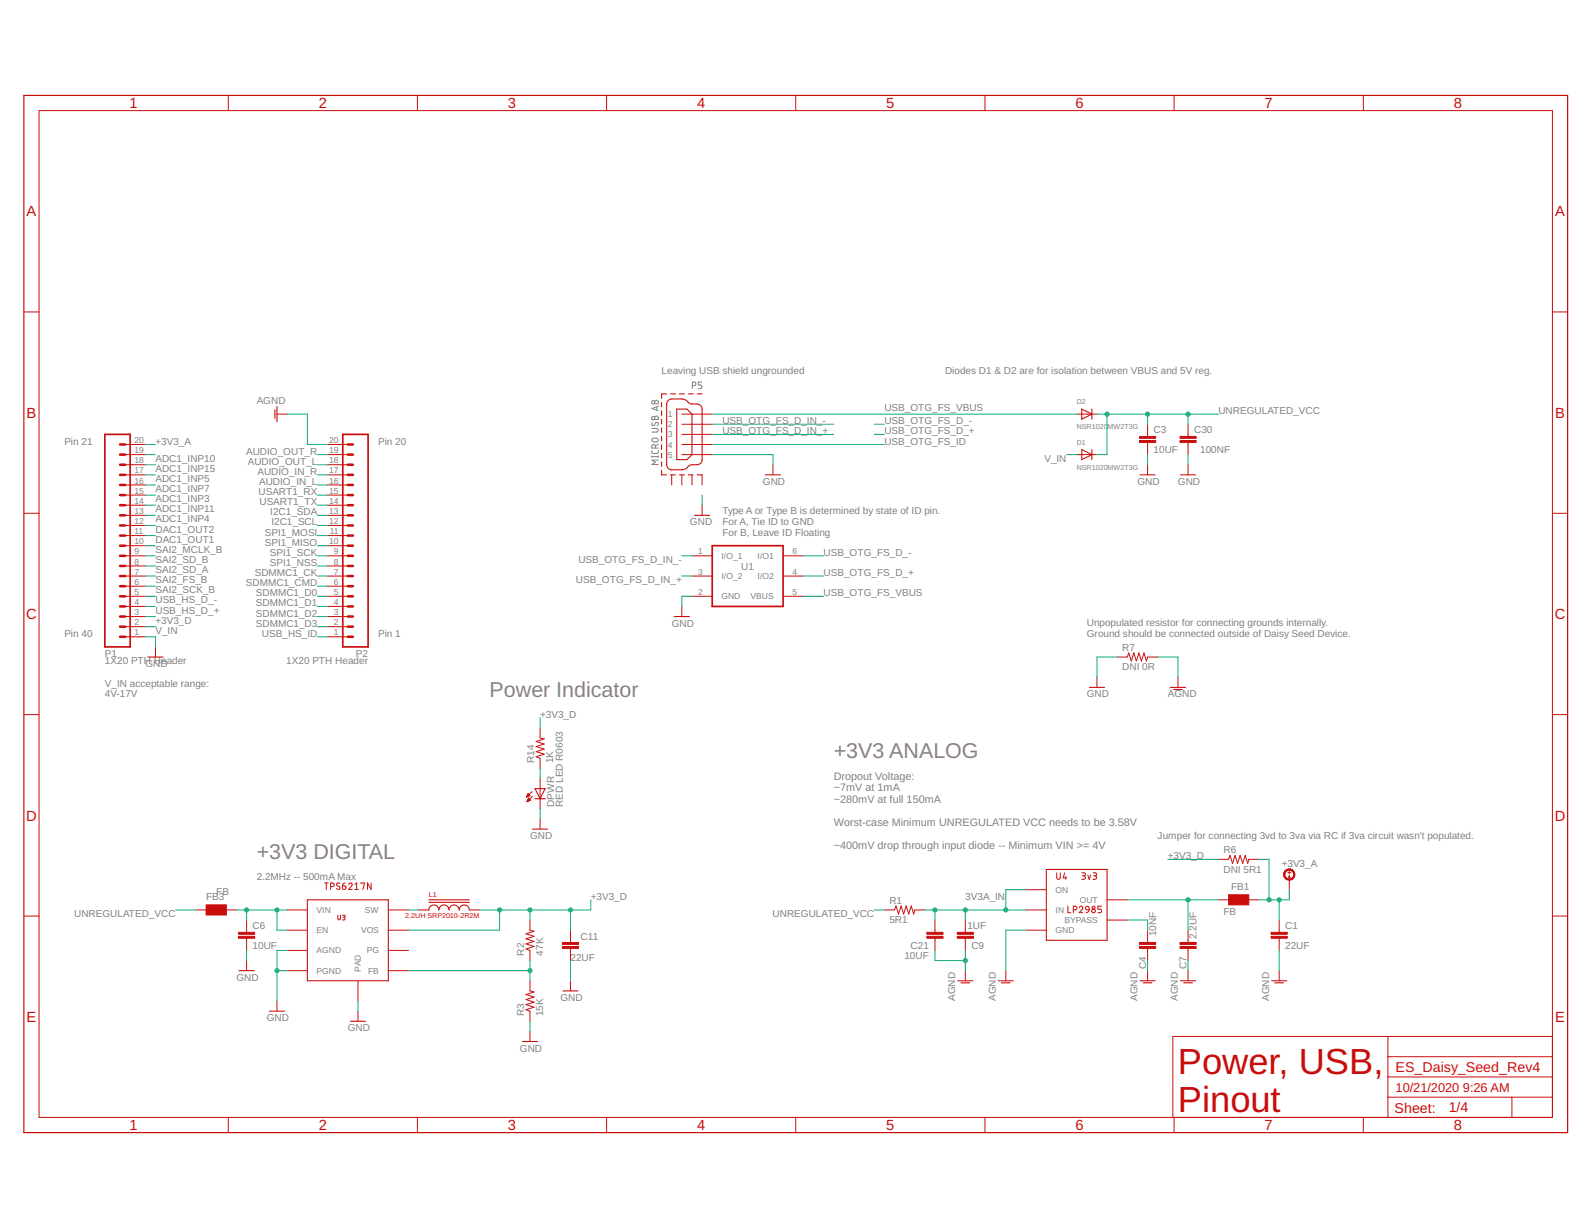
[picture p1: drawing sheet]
<svg xmlns="http://www.w3.org/2000/svg" width="279mm" height="216mm" viewBox="0 0 279 216" stroke-linecap="round" stroke-linejoin="round" font-family="sans-serif">
<g fill="none" stroke="#808080" stroke-width=".18">
<path d="M114.5 79.2v.3l.2 .2h.7l.2-.2v-.3M114.5 75.3h.8l.3 .2-.2 .4h-.9M114.5 77.1l.8-.1 .2 .1 .1 .3-.2 .2h-.8l-.1-.2zM114.6 74.3l-.1 .3 .2 .2 .4-.5a.28 .28 0 0 1 .4 0 .28 .28 0 0 1 0 .4l-.1 .1M114.6 73.2h.3l.1 .2 .1-.2 .3-.1 .2 .2v.4h-1.1zM114.6 70.4h.3l.1 .2 .1-.2 .3-.1 .2 .2v.4h-1.1zM115 70.6v.3M115 73.4v.3M115.1 78.7l-.1-.6h-.4l-.1 .6h1.1M115.3 71.5v.6M115.6 78.1l-.5 .2M115.6 71.4l-1.1 .4 1.1 .3"/>
<path d="M121.6 67.8l.5-.2 .1-.2-.2-.3h-.4v1.2M123.3 67.1h-.7v.5h.4a.32 .32 0 0 1 .3 .3 .32 .32 0 0 1-.3 .4h-.4M114.5 80.2h1.1M114.5 80.1v.2M115.6 80.8h-1.1l.6 .4-.6 .4h1.1M115.6 80.1v.2"/>
</g>
<g fill="none" stroke="#c90d0c" stroke-width=".19">
<path d="M48.3 72v1.5M48.6 71.4v2.7M116.2 70.7v.8M116.2 72.2v.8M116.2 73.7v.8M116.2 75.2v.8M116.2 76.7v.7M116.2 78.1v.9M116.2 79.7v.7M117.1 69.2h-.9v.8M117.3 70.4l.7-.3h1.7l.6 .1 .6 .6a1.72 1.72 0 0 0 1.5 .2l.5 .1a.8 .8 0 0 1 .4 .8v8.9a.87 .87 0 0 1-.9 .8 1.72 1.72 0 0 0-1.5 .3l-.6 .5-.6 .1h-2l-.4-.2-.2-.4v-10.9zM117.8 69.2h.8"/>
<path d="M118.9 71.9h1.7l.9 .8v7.2l-.9 .9h-1.7zM119.3 69.2h.9M120.9 69.2h.8M122.4 69.2h.9M190 79l1.7 .9-1.7 .9zM190 71.9l1.7 .8-1.7 .9zM191.7 71.9v1.7M191.7 79v1.8M116.2 82.6v.8h.9M116.2 81.1v.8M117.8 83.4h.8M119.3 83.4h.9"/>
<path d="M120.9 83.4h.8M122 90.5h2.6M122.4 83.4h.9M134.4 83.4h2.7M200.2 83.4h2.7M207.3 83.4h2.7M26 115.4h2.6M118.4 108.3h2.7M94 138.5h1.7l-.9 1.8zM191.3 120.8h2.7M205.5 120.8h2.7M206.1 121.1h1.5"/>
<path d="M54 158.1h14.2v14.2h-14.2zM73.5 159.9h1.8a.89 .89 0 0 1 .9-.9 .89 .89 0 0 1 .9 .9 .89 .89 0 0 1 .9-.9 .89 .89 0 0 1 .9 .9 .89 .89 0 0 1 .9-.9 .89 .89 0 0 1 .8 .9 .89 .89 0 0 1 .9-.9 .89 .89 0 0 1 .9 .9h1.8M75.3 158.1h7.1M75.3 158.5h7.1M93.5 145.6h2.7M94 140.3h1.7M183.7 152.7h10.7v12.5h-10.7zM42 170.5h2.6M47.3 177.6h2.7M61.5 179.4h2.7M98.8 174.1h2.7M168.2 172.3h2.7"/>
<path d="M168.8 172.7h1.5M175.3 172.3h2.7M175.9 172.7h1.5M200.2 172.3h2.7M200.8 172.7h1.5M207.3 172.3h2.7M207.9 172.7h1.5M223.3 172.3h2.7M223.9 172.7h1.5M91.7 183h2.7"/>
</g>
<g fill="none" stroke="#c90d0c" stroke-width=".18">
<path d="M6.9 19.4h265.7v176.9h-265.7zM40.1 16.8v2.6M73.3 16.8v2.6M106.5 16.8v2.6M139.7 16.8v2.6M173 16.8v2.6M206.2 16.8v2.6M239.4 16.8v2.6M4.2 54.8h2.7M272.6 54.8h2.7M22 78.1h3.5M22 79.9h3.5"/>
<path d="M48.6 72.7h1.8M57.5 78.1h3.6M57.5 79.9h3.6M119.7 72.7h5.4M119.7 74.5h5.4M119.7 76.3h5.4M119.7 78.1h5.4M119.7 79.9h5.4M189.1 72.7h3.5M189.1 79.9h3.5M201.5 74.5v2.2M201.5 77.7v2.2"/>
<path d="M208.6 74.5v2.2M208.6 77.7v2.2M4.2 90.2h2.7M22 99.4h3.5M22 97.6h3.5M22 95.9h3.5M22 94.1h3.5M22 92.3h3.5M22 90.5h3.5M22 88.8h3.5M22 87h3.5M22 85.2h3.5"/>
<path d="M22 83.4h3.5M22 81.6h3.5M57.5 99.4h3.6M57.5 97.6h3.6M57.5 95.9h3.6M57.5 94.1h3.6M57.5 92.3h3.6M57.5 90.5h3.6M57.5 88.8h3.6M57.5 87h3.6M57.5 85.2h3.6M57.5 83.4h3.6"/>
<path d="M57.5 81.6h3.6M118 83.4v1.8M119.7 83.4v1.8M121.5 83.4v1.8M121.5 97.6h3.6M123.3 83.4v1.8M123.3 88.8v1.7M135.7 81.6v1.8M137.5 97.6h3.6M201.5 81.6v1.8M208.6 81.6v1.8M272.6 90.2h2.7"/>
<path d="M22 106.5h3.5M22 108.3h3.5M22 110.1h3.5M22 111.9h3.5M22 104.8h3.5M22 103h3.5M22 101.2h3.5M27.3 113.6v1.8M57.5 106.5h3.6M57.5 108.3h3.6M57.5 110.1h3.6M57.5 111.9h3.6"/>
<path d="M57.5 104.8h3.6M57.5 103h3.6M57.5 101.2h3.6M119.7 106.5v1.8M121.5 104.8h3.6M121.5 101.2h3.6M137.5 104.8h3.6M137.5 101.2h3.6M192.6 119v1.8M196.2 115.4h1.8l.2-.7 .5 1.4 .4-1.4 .5 1.4 .4-1.4 .4 1.4 .5-1.4 .4 1.4 .2-.7h1.8M206.9 119v1.8M4.2 125.5h2.7"/>
<path d="M92.5 139.9h.2M92.5 139.9h.4M92.6 139.8h.4M92.6 139.7h.4M92.6 139.6h.3M92.7 139.6h.2M92.7 139.5h.1M92.7 139.4l.4 .4-.6 .2zM93.4 139.1l-.9 .9M93.5 139.9l-1 .9M94.8 127.9v1.7l.8 .2-1.5 .5 1.5 .4-1.5 .4 1.5 .5-1.5 .4 1.5 .5-1.5 .4 .7 .3v1.8M94.8 136.8v5.3"/>
<path d="M272.6 125.5h2.7M34.4 159.9h1.8M39.8 159.9h1.7M50.4 159.9h3.6M57 155.1h.6M57.3 155.1v1.2M58.1 155.7l.5-.1v-.4l-.5-.1v1.2M59.6 155.2a.28 .28 0 0 0-.4 0 .28 .28 0 0 0 0 .4l.4 .2a.31 .31 0 0 1-.1 .5 .31 .31 0 0 1-.4-.2M60.1 155.6h.4a.31 .31 0 0 1 .3 .4 .31 .31 0 0 1-.4 .2 .31 .31 0 0 1-.3-.3zM60.6 155.1a.51 .51 0 0 0-.5 .5M61.2 155.4a.32 .32 0 0 1 .5-.3 .32 .32 0 0 1 .1 .5l-.6 .7h.6M62.3 156.3h.6"/>
<path d="M62.3 155.4l.3-.3v1.2M63.4 155.2v-.1h.6l-.3 1.2M65.2 155.1v1.2l-.7-1.2v1.2M68.2 159.9h3.6M92.5 140h.1M92.5 140.8h.1M92.6 140.8h.1M92.6 140.7h.3M92.6 140.6h.5M92.7 140.5h.4M92.7 140.5h.3M92.7 140.4h.3"/>
<path d="M92.8 140.3h.1M92.8 140.2h.1M92.8 140.2l-.3 .6M92.8 140.2l.4 .4-.7 .2M94.8 143.9v1.7M155.3 159.9h1.8l.3-.7 .4 1.4 .4-1.4 .5 1.4 .4-1.4 .5 1.4 .4-1.4 .5 1.4 .1-.7h1.8M180.2 159.9h3.5M180.2 156.3h3.5M185.6 153.3v.9l.2 .3 .4-.2v-1M187 153.3l-.3 .9h.6M187.2 154v.5M187.5 159.2v1.1h.5"/>
<path d="M188.5 159.8l.6-.1v-.4l-.6-.1v1.1M189.5 159.4a.32 .32 0 0 1 .5-.2 .32 .32 0 0 1 .1 .5l-.6 .6h.7M190 153.3l.5 .1 .1 .1v.3h-.5M190.3 153.8l.2 .2v.3l-.5 .2M190.8 159.3h.3l.2 .5h-.6l-.1-.3zM191 153.7l.3 .8 .2-.8M191.3 159.8l-.2 .4-.3 .1M191.9 153.3l.5 .1 .2 .1-.2 .3h-.3M192.3 153.8l.2 .2 .1 .2-.2 .2-.5 .1M193.4 159.2h-.6v.5h.4a.32 .32 0 0 1 .2 .3 .32 .32 0 0 1-.2 .3h-.4M194.4 158.1h3.6M214 158.1h1.8"/>
<path d="M214 151h1.8l.2-.7 .5 1.4 .4-1.4 .4 1.4 .5-1.4 .4 1.4 .5-1.4 .4 1.4 .2-.7h1.8M219.3 158.1h1.8M226.1 153.3h.6M226.2 154.3l.2-.5 .2 .5M226.3 154.1h.2M226.4 153v.5M226.4 154.5v1.8M4.2 160.9h2.7M43.3 161.6v2.2M43.3 164.8v2.2M43.3 168.7v1.8M48.6 175.9v1.7"/>
<path d="M50.4 167h3.6M50.4 163.4h3.6M50.4 170.5h3.6M59.3 160.8v.6l.3 .2 .2-.2v-.6M60.2 160.8l.4 .1-.1 .2h-.2M60.4 161.1l.2 .2v.2l-.4 .1M62.9 172.3v3.6M62.9 177.6v1.8M68.2 167h3.6M68.2 163.4h3.6M68.2 170.5h3.6M93.1 161.6v1.8l.7 .2-1.4 .4 1.4 .5-1.4 .4 1.4 .5-1.4 .4 1.4 .5-1.4 .4 .7 .3v1.7"/>
<path d="M93.1 172.3v1.8l.7 .2-1.4 .4 1.4 .5-1.4 .4 1.4 .4-1.4 .5 1.4 .4-1.4 .5 .7 .2v1.8M100.2 163.4v2.1M100.2 166.6v2.1M100.2 172.3v1.8M164.2 161.6v2.2M164.2 164.8v2.2M169.5 161.6v2.2M169.5 164.8v2.2M169.5 170.5v1.8M176.6 170.5v1.8M180.2 163.4h3.5M194.4 161.6h3.6"/>
<path d="M201.5 163.4v2.1M201.5 166.6v2.1M201.5 170.5v1.8M208.6 163.4v2.1M208.6 166.6v2.1M208.6 170.5v1.8M224.6 161.6v2.2M224.6 164.8v2.2M224.6 170.5v1.8M272.6 160.9h2.7M40.1 196.3v2.7M73.3 196.3v2.7"/>
<path d="M93.1 181.2v1.8M106.5 196.3v2.7M139.7 196.3v2.7M173 196.3v2.7M206.2 196.3v2.7M239.4 196.3v2.7M243.7 192.7h28.9M243.7 182.1v14.2M243.7 189.2h28.9M243.7 185.6h28.9M265.5 192.7v3.6M272.6 182.1h-66.6v14.2"/>
<circle cx="192" cy="159.5" r=".26"/>
<circle cx="192" cy="160" r=".32"/>
</g>
<g fill="#c90d0c" stroke="#c90d0c" stroke-width=".18">
<path d="M41.9 164.5h2.8v.3h-2.8z"/>
<path d="M41.9 163.8h2.8v.3h-2.8z"/>
<path d="M200.1 77.4h2.8v.3h-2.8z"/>
<path d="M200.1 76.7h2.8v.3h-2.8z"/>
<path d="M36.2 159h3.6v1.7h-3.6z"/>
<path d="M98.8 166.3h2.8v.3h-2.8z"/>
<path d="M98.8 165.6h2.8v.3h-2.8z"/>
<path d="M223.2 164.5h2.9v.3h-2.9z"/>
<path d="M223.2 163.8h2.9v.3h-2.9z"/>
<path d="M215.8 157.2h3.5v1.8h-3.5z"/>
<path d="M200.1 165.6h2.8v.3h-2.8z"/>
<path d="M200.1 166.3h2.8v.3h-2.8z"/>
<path d="M207.2 165.6h2.9v.3h-2.9z"/>
<path d="M207.2 166.3h2.9v.3h-2.9z"/>
<path d="M168.1 163.8h2.8v.3h-2.8z"/>
<path d="M168.1 164.5h2.8v.3h-2.8z"/>
<path d="M162.8 164.5h2.8v.3h-2.8z"/>
<path d="M162.8 163.8h2.8v.3h-2.8z"/>
<path d="M207.2 77.4h2.9v.3h-2.9z"/>
<path d="M207.2 76.7h2.9v.3h-2.9z"/>
</g>
<path d="M4.2 16.8h271.1v182.2h-271.1z" fill="none" stroke="#c90d0c" stroke-width=".21"/>
<g fill="none" stroke="#c90d0c" stroke-width=".44">
<path d="M21.1 79.9h.9M21.1 78.1h.9M61.1 79.9h.9M61.1 78.1h.9M21.1 99.4h.9M21.1 97.6h.9M21.1 95.9h.9M21.1 94.1h.9M21.1 92.3h.9M21.1 90.5h.9M21.1 88.8h.9M21.1 87h.9"/>
<path d="M21.1 85.2h.9M21.1 83.4h.9M21.1 81.6h.9M61.1 99.4h.9M61.1 97.6h.9M61.1 95.9h.9M61.1 94.1h.9M61.1 92.3h.9M61.1 90.5h.9M61.1 88.8h.9M61.1 87h.9M61.1 85.2h.9"/>
<path d="M61.1 83.4h.9M61.1 81.6h.9M21.1 110.1h.9M21.1 108.3h.9M21.1 106.5h.9M21.1 111.9h.9M21.1 104.8h.9M21.1 103h.9M21.1 101.2h.9M61.1 110.1h.9M61.1 108.3h.9M61.1 106.5h.9"/>
<path d="M61.1 111.9h.9M61.1 104.8h.9M61.1 103h.9M61.1 101.2h.9"/>
</g>
<path d="M18.4 76.3h4.5v37.3h-4.5zM60.2 76.3h4.4v37.3h-4.4zM125.1 95.9h12.4v10.6h-12.4z" fill="none" stroke="#c90d0c" stroke-width=".3"/>
<g fill="#c90d0c" stroke="#c90d0c" stroke-width=".18">
<path d="M225.6 153.1a.98 .98 0 0 1 1.6-.1 .98 .98 0 0 1-.5 1.6 .98 .98 0 0 1-1.3-1h.2a.8 .8 0 0 1 1.2-.6 .8 .8 0 0 1 .1 1.3 .8 .8 0 0 1-1.3-.4v-.3h-.2z" fill-rule="evenodd"/>
<path d="M225.6 153.1a.98 .98 0 0 1 1.6-.1 .98 .98 0 0 1-.5 1.6 .98 .98 0 0 1-1.3-1h.2a.8 .8 0 0 1 1.2-.6 .8 .8 0 0 1 .1 1.3 .8 .8 0 0 1-1.3-.4v-.3h-.2z" fill-rule="evenodd"/>
</g>
<g fill="none" stroke="#0dab76" stroke-width=".18">
<path d="M25.5 79.9h1.8M25.5 78.1h1.8M50.4 72.7h3.6v5.4h3.5M55.8 79.9h1.7M125.1 79.9h10.6v1.7M125.1 78.1h30.2M125.1 72.7h64M125.1 74.5h21.3M125.1 76.3h21.3M153.5 74.5h1.8M153.5 76.3h1.8M187.3 79.9h1.8"/>
<path d="M192.6 72.7h21.4M194.4 72.7v7.2h-1.8M201.5 72.7v1.8M201.5 79.9v1.7M208.6 72.7v1.8M208.6 79.9v1.7M25.5 97.6h1.8M25.5 88.8h1.8M25.5 85.2h1.8M25.5 87h1.8M25.5 81.6h1.8M25.5 90.5h1.8"/>
<path d="M25.5 92.3h1.8M25.5 83.4h1.8M25.5 94.1h1.8M25.5 99.4h1.8M25.5 95.9h1.8M55.8 97.6h1.7M55.8 88.8h1.7M55.8 85.2h1.7M55.8 87h1.7M55.8 81.6h1.7M55.8 90.5h1.7M55.8 92.3h1.7"/>
<path d="M55.8 83.4h1.7M55.8 94.1h1.7M55.8 99.4h1.7M55.8 95.9h1.7M119.7 97.6h1.8M123.3 87v1.8M141.1 97.6h3.5M25.5 104.8h1.8M25.5 111.9h1.8v1.7M25.5 108.3h1.8M25.5 110.1h1.8M25.5 101.2h1.8"/>
<path d="M25.5 103h1.8M25.5 106.5h1.8M55.8 104.8h1.7M55.8 111.9h1.7M55.8 108.3h1.7M55.8 110.1h1.7M55.8 101.2h1.7M55.8 103h1.7M55.8 106.5h1.7M119.7 101.2h1.8M121.5 104.8h-1.8v1.7M141.1 104.8h3.5"/>
<path d="M141.1 101.2h3.5M196.2 115.4h-3.6v3.6M203.3 115.4h3.6v3.6M94.8 126.1v1.8M94.8 135v1.8M30.9 159.9h3.5M41.5 159.9h8.9M43.3 159.9v1.7M48.6 159.9v3.5h1.8M71.8 159.9h1.7M87.7 159.9v3.5h-15.9M93.1 159.9v1.7"/>
<path d="M94.8 142.1v1.8M100.2 159.9v3.5M103.7 158.1v1.8h-19.5M153.5 159.9h1.8M162.4 159.9h17.8M164.2 159.9v1.7M169.5 159.9v1.7M180.2 156.3h-3.6v3.6M198 158.1h16M205.1 151h8.9M208.6 158.1v5.3M221.1 151h1.8v7.1"/>
<path d="M224.6 158.1v3.5M226.4 156.3v1.8h-5.3M43.3 167v1.7M48.6 170.5h1.8M50.4 167h-1.8v8.9M62.9 175.9v1.7M71.8 170.5h21.3M93.1 168.7v3.6M93.1 179.4v1.8M100.2 168.7v3.6M164.2 167v1.7h5.3M169.5 167v3.5"/>
<path d="M180.2 163.4h-3.6v7.1M198 161.6h3.5v1.8M201.5 168.7v1.8M208.6 168.7v1.8M224.6 167v3.5"/>
</g>
<g fill="#0dab76" stroke="#0dab76" stroke-width=".18">
<circle cx="48.6" cy="170.5" r=".36"/>
<circle cx="224.6" cy="158.1" r=".36"/>
<circle cx="222.9" cy="158.1" r=".36"/>
<circle cx="87.7" cy="159.9" r=".36"/>
<circle cx="100.2" cy="159.9" r=".36"/>
<circle cx="93.1" cy="159.9" r=".36"/>
<circle cx="43.3" cy="159.9" r=".36"/>
<circle cx="48.6" cy="159.9" r=".36"/>
<circle cx="93.1" cy="170.5" r=".36"/>
<circle cx="194.4" cy="72.7" r=".36"/>
<circle cx="208.6" cy="72.7" r=".36"/>
<circle cx="201.5" cy="72.7" r=".36"/>
<circle cx="208.6" cy="158.1" r=".36"/>
<circle cx="169.5" cy="168.7" r=".36"/>
<circle cx="176.6" cy="159.9" r=".36"/>
<circle cx="169.5" cy="159.9" r=".36"/>
<circle cx="164.2" cy="159.9" r=".36"/>
</g>
<g font-size="6.4" fill="#c90d0c">
<text x="206.9" y="188.6">Power, USB,</text>
<text x="206.9" y="195.4">Pinout</text>
</g>
<g font-size="3.8" fill="#808080">
<text x="86" y="122.5">Power Indicator</text>
<text x="146.4" y="133.2">+3V3 ANALOG</text>
<text x="45.1" y="151">+3V3 DIGITAL</text>
</g>
<g font-size="2.6" fill="#c90d0c">
<text x="22.7" y="19">1</text>
<text x="56" y="19">2</text>
<text x="89.2" y="19">3</text>
<text x="122.4" y="19">4</text>
<text x="155.6" y="19">5</text>
<text x="188.9" y="19">6</text>
<text x="222.1" y="19">7</text>
<text x="255.3" y="19">8</text>
<text x="4.7" y="38">A</text>
<text x="273.1" y="38">A</text>
<text x="4.7" y="73.4">B</text>
<text x="273.1" y="73.4">B</text>
<text x="4.6" y="108.8">C</text>
<text x="273" y="108.8">C</text>
<text x="4.6" y="144.1">D</text>
<text x="273" y="144.1">D</text>
<text x="4.7" y="179.5">E</text>
<text x="273.1" y="179.5">E</text>
<text x="22.7" y="198.5">1</text>
<text x="56" y="198.5">2</text>
<text x="89.2" y="198.5">3</text>
<text x="122.4" y="198.5">4</text>
<text x="155.6" y="198.5">5</text>
<text x="188.9" y="198.5">6</text>
<text x="222.1" y="198.5">7</text>
<text x="255.3" y="198.5">8</text>
</g>
<g font-size="2.5" fill="#c90d0c">
<text x="245.1" y="188.3">ES_Daisy_Seed_Rev4</text>
<text x="244.9" y="195.5">Sheet:</text>
<text x="254.4" y="195.4">1/4</text>
</g>
<g font-size="2.2" fill="#c90d0c">
<text x="245.1" y="191.9">10/21/2020</text>
<text x="256.9" y="191.9">9:26 AM</text>
</g>
<g font-size="1.9" fill="#808080">
<text x="146.4" y="137">Dropout Voltage:</text>
<text x="146.4" y="139">~7mV at 1mA</text>
<text x="146.4" y="141.1">~280mV at full 150mA</text>
<text x="146.4" y="145.1">Worst-case Minimum UNREGULATED VCC needs to be 3.58V</text>
<text x="146.4" y="149.2">~400mV drop through input diode -- Minimum VIN &gt;= 4V</text>
</g>
<g font-size="1.8" fill="#808080">
<text x="116.2" y="65.6">Leaving USB shield ungrounded</text>
<text x="166" y="65.6">Diodes D1 &amp; D2 are for isolation between VBUS and 5V reg.</text>
<text x="45.1" y="71">AGND</text>
<text x="126.9" y="74.5">USB_OTG_FS_D_IN_-</text>
<text x="126.9" y="76.3">USB_OTG_FS_D_IN_+</text>
<text x="155.3" y="74.5">USB_OTG_FS_D_-</text>
<text x="155.3" y="72.2">USB_OTG_FS_VBUS</text>
<text x="155.3" y="76.3">USB_OTG_FS_D_+</text>
<text x="202.6" y="76">C3</text>
<text x="209.7" y="76">C30</text>
<text x="214" y="72.8">UNREGULATED_VCC</text>
<text x="11.3" y="78.1">Pin 21</text>
<text x="27.3" y="78.1">+3V3_A</text>
<text x="27.3" y="81.1">ADC1_INP10</text>
<text x="27.3" y="82.9">ADC1_INP15</text>
<text x="43.2" y="79.9">AUDIO_OUT_R</text>
<text x="43.5" y="81.6">AUDIO_OUT_L</text>
<text x="45.2" y="83.4">AUDIO_IN_R</text>
<text x="66.4" y="78.1">Pin 20</text>
<text x="155.3" y="78.1">USB_OTG_FS_ID</text>
<text x="183.4" y="81.1">V_IN</text>
<text x="202.6" y="79.6">10UF</text>
<text x="210.8" y="79.6">100NF</text>
<text x="27.3" y="86.4">ADC1_INP7</text>
<text x="27.3" y="88.2">ADC1_INP3</text>
<text x="27.3" y="84.7">ADC1_INP5</text>
<text x="45.4" y="87">USART1_RX</text>
<text x="45.5" y="85.2">AUDIO_IN_L</text>
<text x="45.6" y="88.8">USART1_TX</text>
<text x="134" y="85.2">GND</text>
<text x="199.7" y="85.2">GND</text>
<text x="206.9" y="85.2">GND</text>
<text x="27.3" y="90">ADC1_INP11</text>
<text x="27.3" y="95.3">DAC1_OUT1</text>
<text x="27.3" y="93.6">DAC1_OUT2</text>
<text x="27.3" y="91.8">ADC1_INP4</text>
<text x="46.5" y="95.9">SPI1_MISO</text>
<text x="46.5" y="94.1">SPI1_MOSI</text>
<text x="47.5" y="90.5">I2C1_SDA</text>
<text x="47.7" y="92.3">I2C1_SCL</text>
<text x="121.2" y="92.3">GND</text>
<text x="126.9" y="90.4">Type A or Type B is determined by state of ID pin.</text>
<text x="126.9" y="92.2">For A, Tie ID to GND</text>
<text x="126.9" y="94.1">For B, Leave ID Floating</text>
<text x="27.3" y="100.7">SAI2_SD_A</text>
<text x="27.3" y="98.9">SAI2_SD_B</text>
<text x="27.3" y="97.1">SAI2_MCLK_B</text>
<text x="44.7" y="101.2">SDMMC1_CK</text>
<text x="47.4" y="99.4">SPI1_NSS</text>
<text x="47.4" y="97.6">SPI1_SCK</text>
<text x="101.6" y="98.9">USB_OTG_FS_D_IN_-</text>
<text x="130.2" y="100.1">U1</text>
<text x="144.6" y="97.6">USB_OTG_FS_D_-</text>
<text x="144.6" y="101.2">USB_OTG_FS_D_+</text>
<text x="27.3" y="106">USB_HS_D_-</text>
<text x="27.3" y="107.8">USB_HS_D_+</text>
<text x="27.3" y="104.2">SAI2_SCK_B</text>
<text x="27.3" y="102.4">SAI2_FS_B</text>
<text x="43.2" y="103">SDMMC1_CMD</text>
<text x="44.9" y="106.5">SDMMC1_D1</text>
<text x="44.9" y="104.8">SDMMC1_D0</text>
<text x="101.1" y="102.4">USB_OTG_FS_D_IN_+</text>
<text x="144.6" y="104.8">USB_OTG_FS_VBUS</text>
<text x="11.3" y="111.9">Pin 40</text>
<text x="27.3" y="109.6">+3V3_D</text>
<text x="27.3" y="111.3">V_IN</text>
<text x="44.9" y="108.3">SDMMC1_D2</text>
<text x="44.9" y="110.1">SDMMC1_D3</text>
<text x="46" y="111.9">USB_HS_ID</text>
<text x="66.4" y="111.9">Pin 1</text>
<text x="118" y="110.1">GND</text>
<text x="190.9" y="110">Unpopulated resistor for connecting grounds internally.</text>
<text x="190.9" y="111.9">Ground should be connected outside of Daisy Seed Device.</text>
<text x="18.4" y="116.7">1X20 PTH Header</text>
<text x="18.4" y="115.4">P1</text>
<text x="25.5" y="117.2">GND</text>
<text x="50.3" y="116.7">1X20 PTH Header</text>
<text x="62.5" y="115.4">P2</text>
<text x="197.1" y="117.7">DNI 0R</text>
<text x="197.1" y="114.4">R7</text>
<text x="18.4" y="120.7">V_IN acceptable range:</text>
<text x="18.4" y="122.5">4V-17V</text>
<text x="190.9" y="122.5">GND</text>
<text x="205.1" y="122.5">AGND</text>
<text x="94.9" y="126.1">+3V3_D</text>
<text x="93.8" y="134.1" transform="rotate(-90 93.8 134.1)">R14</text>
<text x="97.2" y="134.1" transform="rotate(-90 97.2 134.1)">1K</text>
<text x="97.3" y="141.7" transform="rotate(-90 97.3 141.7)">DPWR</text>
<text x="98.9" y="141.7" transform="rotate(-90 98.9 141.7)">RED LED R0603</text>
<text x="93.1" y="147.4">GND</text>
<text x="203.3" y="147.4">Jumper for connecting 3vd to 3va via RC if 3va circuit wasn't populated.</text>
<text x="214.9" y="149.9">R6</text>
<text x="45.1" y="154.5">2.2MHz -- 500mA Max</text>
<text x="205.1" y="151">+3V3_D</text>
<text x="214.9" y="153.3">DNI 5R1</text>
<text x="225.1" y="152.3">+3V3_A</text>
<text x="13" y="161.1">UNREGULATED_VCC</text>
<text x="36.2" y="158.1">FB3</text>
<text x="38" y="157.2">FB</text>
<text x="103.7" y="158.1">+3V3_D</text>
<text x="135.7" y="161.1">UNREGULATED_VCC</text>
<text x="156.2" y="158.8">R1</text>
<text x="169.5" y="158.1">3V3A_IN</text>
<text x="214.9" y="160.7">FB</text>
<text x="216.2" y="156.3">FB1</text>
<text x="44.4" y="166.7">10UF</text>
<text x="44.4" y="163.1">C6</text>
<text x="92" y="167.9" transform="rotate(-90 92 167.9)">R2</text>
<text x="95.4" y="167.9" transform="rotate(-90 95.4 167.9)">47K</text>
<text x="102" y="165.2">C11</text>
<text x="156.2" y="162.2">5R1</text>
<text x="159.9" y="166.7">C21</text>
<text x="169.9" y="163.1">1UF</text>
<text x="170.6" y="166.7">C9</text>
<text x="203" y="164.5" transform="rotate(-90 203 164.5)">10NF</text>
<text x="210.1" y="165" transform="rotate(-90 210.1 165)">2.2UF</text>
<text x="225.7" y="166.7">22UF</text>
<text x="225.7" y="163.1">C1</text>
<text x="41.5" y="172.3">GND</text>
<text x="100.2" y="168.7">22UF</text>
<text x="158.8" y="168.5">10UF</text>
<text x="201.3" y="170.3" transform="rotate(-90 201.3 170.3)">C4</text>
<text x="208.4" y="170.3" transform="rotate(-90 208.4 170.3)">C7</text>
<text x="46.9" y="179.4">GND</text>
<text x="92" y="178.5" transform="rotate(-90 92 178.5)">R3</text>
<text x="95.4" y="178.5" transform="rotate(-90 95.4 178.5)">15K</text>
<text x="98.4" y="175.9">GND</text>
<text x="167.7" y="175.9" transform="rotate(-90 167.7 175.9)">AGND</text>
<text x="174.9" y="175.9" transform="rotate(-90 174.9 175.9)">AGND</text>
<text x="199.7" y="175.9" transform="rotate(-90 199.7 175.9)">AGND</text>
<text x="206.9" y="175.9" transform="rotate(-90 206.9 175.9)">AGND</text>
<text x="222.9" y="175.9" transform="rotate(-90 222.9 175.9)">AGND</text>
<text x="61.1" y="181.2">GND</text>
<text x="91.3" y="184.7">GND</text>
</g>
<g font-size="1.5" fill="#808080">
<text x="23.6" y="77.8">20</text>
<text x="57.8" y="77.8">20</text>
<text x="117.3" y="73.3">1</text>
<text x="117.3" y="75.1">2</text>
<text x="117.3" y="76.8">3</text>
<text x="23.6" y="83.2">17</text>
<text x="23.6" y="81.4">18</text>
<text x="23.6" y="79.6">19</text>
<text x="57.8" y="83.2">17</text>
<text x="57.8" y="81.4">18</text>
<text x="57.8" y="79.6">19</text>
<text x="117.3" y="78.6">4</text>
<text x="117.3" y="80.4">5</text>
<text x="23.6" y="88.5">14</text>
<text x="23.6" y="86.7">15</text>
<text x="23.6" y="84.9">16</text>
<text x="57.8" y="88.5">14</text>
<text x="57.8" y="86.7">15</text>
<text x="57.8" y="84.9">16</text>
<text x="23.6" y="95.6">10</text>
<text x="23.6" y="93.8">11</text>
<text x="23.6" y="92.1">12</text>
<text x="23.6" y="90.3">13</text>
<text x="57.8" y="95.6">10</text>
<text x="57.8" y="92.1">12</text>
<text x="57.8" y="90.3">13</text>
<text x="57.9" y="93.8">11</text>
<text x="23.6" y="100.9">7</text>
<text x="23.6" y="99.2">8</text>
<text x="23.6" y="97.4">9</text>
<text x="58.6" y="100.9">7</text>
<text x="58.6" y="99.2">8</text>
<text x="58.6" y="97.4">9</text>
<text x="122.6" y="97.4">1</text>
<text x="122.6" y="100.9">3</text>
<text x="126.7" y="98.2">I/O_1</text>
<text x="126.7" y="101.7">I/O_2</text>
<text x="133.1" y="101.7">I/O2</text>
<text x="133.1" y="98.2">I/O1</text>
<text x="139.2" y="100.9">4</text>
<text x="139.2" y="97.4">6</text>
<text x="23.6" y="106.3">4</text>
<text x="23.6" y="104.5">5</text>
<text x="23.6" y="102.7">6</text>
<text x="58.6" y="106.3">4</text>
<text x="58.6" y="104.5">5</text>
<text x="58.6" y="102.7">6</text>
<text x="122.6" y="104.5">2</text>
<text x="126.7" y="105.3">GND</text>
<text x="131.8" y="105.3">VBUS</text>
<text x="139.2" y="104.5">5</text>
<text x="23.6" y="108.1">3</text>
<text x="23.6" y="109.8">2</text>
<text x="23.6" y="111.6">1</text>
<text x="58.6" y="108.1">3</text>
<text x="58.6" y="109.8">2</text>
<text x="58.6" y="111.6">1</text>
<text x="55.6" y="160.4">VIN</text>
<text x="64.1" y="160.4">SW</text>
<text x="185.4" y="160.4">IN</text>
<text x="185.4" y="156.8">ON</text>
<text x="189.6" y="158.6">OUT</text>
<text x="55.6" y="167.5">AGND</text>
<text x="55.6" y="163.9">EN</text>
<text x="63.4" y="163.9">VOS</text>
<text x="64.4" y="167.5">PG</text>
<text x="185.4" y="163.9">GND</text>
<text x="186.9" y="162.2">BYPASS</text>
<text x="55.6" y="171.1">PGND</text>
<text x="63.4" y="170.7" transform="rotate(-90 63.4 170.7)">PAD</text>
<text x="64.6" y="171">FB</text>
</g>
<g font-size="1.2" fill="#808080">
<text x="189.1" y="71">D2</text>
<text x="189.1" y="75.4">NSR1020</text>
<text x="194.5" y="75.4">MW2T3G</text>
<text x="189.1" y="82.5">NSR1020MW2T3G</text>
<text x="189.1" y="78.1">D1</text>
</g>
<g font-size="1.2" fill="#c90d0c">
<text x="71.2" y="161.2">2.2UH SRP2010-2R2M</text>
<text x="75.3" y="157.6">L1</text>
</g>
</svg>
